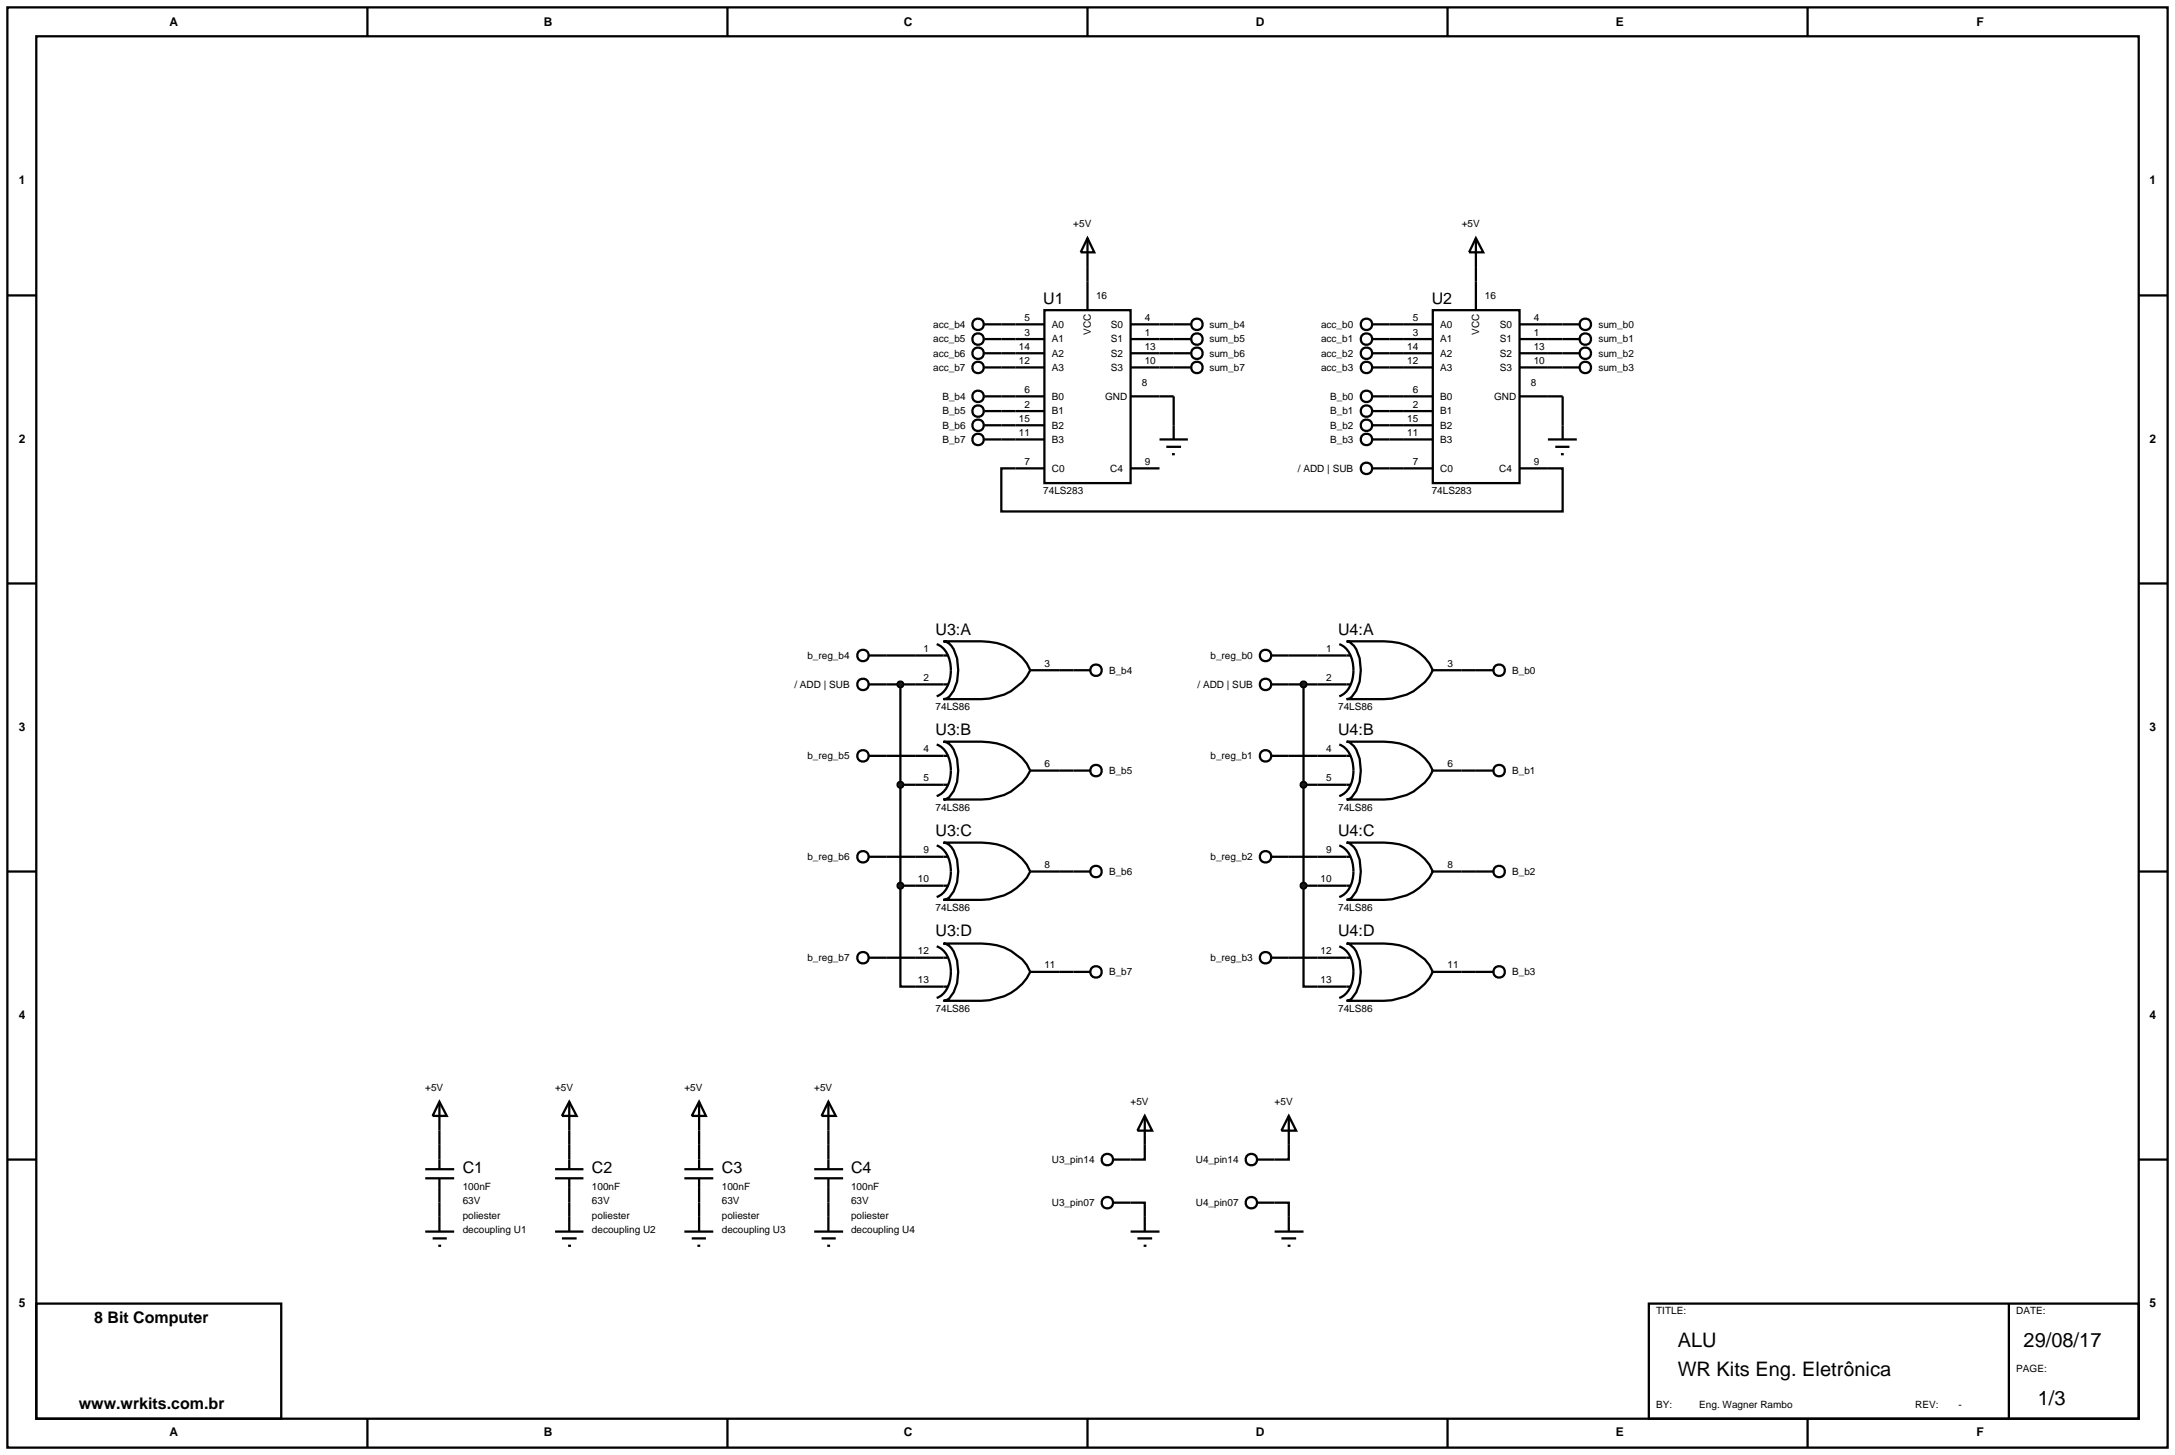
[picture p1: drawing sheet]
<svg xmlns="http://www.w3.org/2000/svg" width="384mm" height="257mm" viewBox="0 0 384 257" stroke-linecap="round" stroke-linejoin="round" font-family="sans-serif">
<g fill="none" stroke="#000" stroke-width=".4">
<path d="M1.3 1.3h381v254h-381zM6.4 6.4h370.8v243.8h-370.8zM64.8 1.3v5.1M128.3 1.3v5.1M191.8 1.3v5.1M255.3 1.3v5.1M318.8 1.3v5.1M1.3 52.1h5.1M173.6 57.2h10.6M173.6 59.8h10.6M184.2 54.7h15.2v30.5h-15.2zM199.4 57.2h10.6"/>
<path d="M199.4 59.8h10.6M242 57.2h10.7M242 59.8h10.7M252.7 54.7h15.3v30.5h-15.3zM268 57.2h10.6M268 59.8h10.6M377.2 52.1h5.1M173.6 62.3h10.6M173.6 64.8h10.6M173.6 69.9h10.6M173.6 72.5h10.6M173.6 75h10.6"/>
<path d="M173.6 77.5h10.6M199.4 62.3h10.6M199.4 64.8h10.6M242 62.3h10.7M242 64.8h10.7M242 69.9h10.7M242 72.5h10.7M242 75h10.7M242 77.5h10.7M268 62.3h10.6M268 64.8h10.6M184.2 82.6h-7.6v7.6h99v-7.6h-7.6"/>
<path d="M199.4 82.6h5.1M242 82.6h10.7M1.3 102.9h5.1M156.3 115.6h10.9M165.2 113.6a4.6 4.6 0 0 1 2.5 4.6 4.6 4.6 0 0 1-2.5 4.6M166.4 113.1h6.7a8.9 8.9 0 0 1 8.6 5.1 9.3 9.3 0 0 1-8.6 5.1h-6.7l.5-.1 .5-.3a7.5 7.5 0 0 0 1.4-6.8 3.3 3.3 0 0 0-2.4-3zM181.7 118.2h7.6M227.3 115.6h10.9M236.2 113.6a4.6 4.6 0 0 1 2.5 4.6 4.6 4.6 0 0 1-2.5 4.6M237.5 113.1h6.6a8.9 8.9 0 0 1 8.6 5.1 9.3 9.3 0 0 1-8.6 5.1h-6.6l.5-.1a5.7 5.7 0 0 0 2-5l-.2-2.1-.6-1.6-.4-.6-.8-.7zM252.7 118.2h7.6M377.2 102.9h5.1"/>
<path d="M153.2 120.7h14M156.3 133.3h10.9M158.8 138.4h8.4M158.8 120.7v35.5M165.2 131.3a4.6 4.6 0 0 1 2.5 4.6 4.4 4.4 0 0 1-2.5 4.5M166.4 130.8h6.7a8.9 8.9 0 0 1 8.6 5.1 9.3 9.3 0 0 1-8.6 5.1h-6.7l.5-.1 .5-.3a7.5 7.5 0 0 0 1.4-6.8 3.3 3.3 0 0 0-2.4-3zM181.7 135.9h7.6M227.3 120.7h10.9M227.3 133.3h10.9M229.9 138.4h8.3M229.9 120.7v35.5M236.2 131.3a4.6 4.6 0 0 1 2.5 4.6 4.4 4.4 0 0 1-2.5 4.5"/>
<path d="M237.5 130.8h6.6a8.9 8.9 0 0 1 8.6 5.1 9.3 9.3 0 0 1-8.6 5.1h-6.6l.5-.1a5.7 5.7 0 0 0 2-5l-.2-2.1-.6-1.6-.4-.6-.8-.7zM252.7 135.9h7.6M1.3 153.7h5.1M156.3 151.1h10.9M158.8 156.2v17.8h8.4M158.8 156.2h8.4M165.2 149.1a4.6 4.6 0 0 1 2.5 4.6 4.5 4.5 0 0 1-2.5 4.5M166.4 148.6h6.7a8.9 8.9 0 0 1 8.6 5.1 9.5 9.5 0 0 1-8.6 5h-6.7l.5-.1 .5-.3a7.8 7.8 0 0 0 .4-8.9l-.9-.7zM181.7 153.7h7.6M227.3 151.1h10.9M229.9 156.2v17.8h8.3M229.9 156.2h8.3"/>
<path d="M236.2 149.1a4.6 4.6 0 0 1 2.5 4.6 4.5 4.5 0 0 1-2.5 4.5M237.5 148.6h6.6a8.9 8.9 0 0 1 8.6 5.1 9.5 9.5 0 0 1-8.6 5h-6.6l.5-.1a5.7 5.7 0 0 0 2-4.9l-.2-2.1-.6-1.6-.4-.6-.8-.7zM252.7 153.7h7.6M377.2 153.7h5.1M156.3 168.9h10.9M165.2 166.9a4.4 4.4 0 0 1 2.5 4.5 4.6 4.6 0 0 1-2.5 4.6M166.4 166.4h6.7a9.5 9.5 0 0 1 8 3.8l.6 1.2a9.3 9.3 0 0 1-8.6 5.1h-6.7l.5-.1 .5-.3a7.8 7.8 0 0 0 .4-8.9l-.9-.7zM181.7 171.4h7.6M227.3 168.9h10.9M236.2 166.9a4.4 4.4 0 0 1 2.5 4.5 4.6 4.6 0 0 1-2.5 4.6M237.5 166.4h6.6a9.5 9.5 0 0 1 8 3.8l.6 1.2a9.3 9.3 0 0 1-8.6 5.1h-6.6l.5-.1a5.7 5.7 0 0 0 2-5l-.2-2-.6-1.6-.4-.6-.8-.7zM252.7 171.4h7.6"/>
<path d="M77.5 199.4v2.5M100.4 199.4v2.5M123.3 199.4v2.5M146.1 199.4v2.5M1.3 204.5h5.1M77.5 212.1v2.5M100.4 212.1v2.5M123.3 212.1v2.5M146.1 212.1v2.5M199.4 212.1h2.5v2.5M201.9 201.9v2.6h-2.5M224.8 212.1h2.5v2.5"/>
<path d="M227.3 201.9v2.6h-2.5M377.2 204.5h5.1M6.4 229.9h43.2v20.3h-43.2zM290.8 229.9h86.4v20.3h-86.4zM354.3 229.9v20.3M64.8 250.2v5.1M128.3 250.2v5.1M191.8 250.2v5.1M255.3 250.2v5.1M318.8 250.2v5.1"/>
<circle cx="172.5" cy="57.2" r="1.01"/>
<circle cx="172.5" cy="59.8" r="1.01"/>
<circle cx="211.1" cy="57.2" r="1.01"/>
<circle cx="211.1" cy="59.8" r="1.01"/>
<circle cx="241" cy="59.8" r="1.01"/>
<circle cx="241" cy="57.2" r="1.01"/>
<circle cx="279.6" cy="57.2" r="1.01"/>
<circle cx="279.6" cy="59.8" r="1.01"/>
<circle cx="172.5" cy="62.3" r="1.01"/>
<circle cx="172.5" cy="75" r="1.01"/>
<circle cx="172.5" cy="69.9" r="1.01"/>
<circle cx="172.5" cy="72.5" r="1.01"/>
<circle cx="172.5" cy="77.5" r="1.01"/>
<circle cx="172.5" cy="64.8" r="1.01"/>
<circle cx="211.1" cy="62.3" r="1.01"/>
<circle cx="211.1" cy="64.8" r="1.01"/>
<circle cx="241" cy="64.8" r="1.01"/>
<circle cx="241" cy="77.5" r="1.01"/>
<circle cx="241" cy="72.5" r="1.01"/>
<circle cx="241" cy="75" r="1.01"/>
<circle cx="241" cy="62.3" r="1.01"/>
<circle cx="241" cy="69.9" r="1.01"/>
<circle cx="279.6" cy="62.3" r="1.01"/>
<circle cx="279.6" cy="64.8" r="1.01"/>
<circle cx="241" cy="82.6" r="1.01"/>
<circle cx="152.2" cy="120.7" r="1.01"/>
</g>
<g fill="#004000" stroke="#000" stroke-width=".4">
<path d="M158.4 120.4l.4-.2-.5 .5zM158.8 120.2l.4 .2 .1 .3zM159.3 120.7l-.1 .3-.4 .2zM158.3 120.7l.5 .5-.3-.1z"/>
<path d="M158.4 138.1l.4-.2-.5 .5zM158.8 137.9l.4 .2 .1 .3zM159.3 138.4l-.1 .3-.4 .2zM158.3 138.4l.5 .5-.3-.1z"/>
<path d="M158.4 155.9l.4-.2-.5 .5zM158.8 155.7l.4 .2 .1 .3zM159.3 156.2l-.1 .3-.4 .2zM158.3 156.2l.5 .5-.3-.1z"/>
</g>
<g fill="#004000">
<path d="M158.3 120.7l.5-.5 .5 .5-.5 .5z"/>
<path d="M158.3 138.4l.5-.5 .5 .5-.5 .5z"/>
<path d="M158.3 156.2l.5-.5 .5 .5-.5 .5z"/>
</g>
<g fill="none" stroke="#000" stroke-width=".4">
<path d="M224.3 120.7h3"/>
<circle cx="223.2" cy="120.7" r="1.01"/>
</g>
<g fill="#004000" stroke="#000" stroke-width=".4">
<path d="M229.6 120.3l.3-.1-.5 .5zM229.9 120.2l.4 .2 .1 .3zM230.4 120.7l-.1 .3-.4 .2zM229.4 120.7l.5 .5-.4-.2z"/>
<path d="M229.5 138.1l.4-.2-.5 .5zM229.9 137.9l.4 .2 .1 .3zM230.4 138.4l-.1 .3-.4 .2zM229.4 138.4l.5 .5-.4-.2z"/>
<path d="M229.6 155.8l.3-.1-.5 .5zM229.9 155.7l.4 .2 .1 .3zM230.4 156.2l-.1 .3-.4 .2zM229.4 156.2l.5 .5-.4-.2z"/>
</g>
<g fill="#004000">
<path d="M229.9 120.2l.5 .5-.5 .5-.5-.5z"/>
<path d="M229.4 138.4l.5-.5 .5 .5-.5 .5z"/>
<path d="M229.9 155.7l.5 .5-.5 .5-.5-.5z"/>
</g>
<g fill="none" stroke="#000" stroke-width=".4">
<path d="M191.8 42l1.2 2.5h-2.4zM191.8 42v12.7M260.3 42l1.3 2.5h-2.5zM260.3 42v12.7M199.4 69.9h7.6v7.6M204.5 77.5h5M205.7 78.8h2.6M268 69.9h7.6v7.6M273 77.5h5.1M274.3 78.8h2.5M206.7 80.1h.5M275.3 80.1h.5"/>
<path d="M153.2 115.6h3.1M189.3 118.2h3M224.3 115.6h3M260.3 118.2h3.1M153.2 133.3h3.1M189.3 135.9h3M224.3 133.3h3M260.3 135.9h3.1M153.2 151.1h3.1M189.3 153.7h3M224.3 151.1h3M260.3 153.7h3.1"/>
<path d="M153.2 168.9h3.1M189.3 171.4h3M224.3 168.9h3M260.3 171.4h3.1M77.5 194.3l1.3 2.5h-2.5zM77.5 194.3v5.1M100.4 194.3l1.3 2.5h-2.6zM100.4 194.3v5.1M123.3 194.3l1.2 2.5h-2.5zM123.3 194.3v5.1M146.1 194.3l1.3 2.5h-2.5zM146.1 194.3v5.1"/>
<path d="M201.9 196.8l1.3 2.6h-2.6zM201.9 196.8v5.1M227.3 196.8l1.3 2.6h-2.6zM227.3 196.8v5.1M75 207.8h5.1M75 206.2h5.1M75 217.2h5.1M76.3 218.4h2.5M77.3 219.7h.5M77.5 201.9v4.3M77.5 207.8v4.3M77.5 214.6v2.6"/>
<path d="M97.9 207.8h5M97.9 206.2h5M97.9 217.2h5M99.1 218.4h2.6M100.2 219.7h.5M100.4 201.9v4.3M100.4 207.8v4.3M100.4 214.6v2.6M120.7 207.8h5.1M120.7 206.2h5.1M120.7 217.2h5.1M122 218.4h2.5"/>
<path d="M123 219.7h.5M123.3 201.9v4.3M123.3 207.8v4.3M123.3 214.6v2.6M143.6 207.8h5.1M143.6 206.2h5.1M143.6 217.2h5.1M144.9 218.4h2.5M145.9 219.7h.5M146.1 201.9v4.3M146.1 207.8v4.3M146.1 214.6v2.6"/>
<path d="M196.3 204.5h3.1M196.3 212.1h3.1M199.4 217.2h5.1M200.6 218.4h2.6M201.7 219.7h.5M201.9 214.6v2.6M221.7 204.5h3.1M221.7 212.1h3.1M224.8 217.2h5.1M226 218.4h2.6M227.1 219.7h.5M227.3 214.6v2.6"/>
<circle cx="152.2" cy="115.6" r="1.01"/>
<circle cx="193.3" cy="118.2" r="1.01"/>
<circle cx="223.2" cy="115.6" r="1.01"/>
<circle cx="264.4" cy="118.2" r="1.01"/>
<circle cx="152.2" cy="133.3" r="1.01"/>
<circle cx="193.3" cy="135.9" r="1.01"/>
<circle cx="223.2" cy="133.3" r="1.01"/>
<circle cx="264.4" cy="135.9" r="1.01"/>
<circle cx="152.2" cy="151.1" r="1.01"/>
<circle cx="193.3" cy="153.7" r="1.01"/>
<circle cx="223.2" cy="151.1" r="1.01"/>
<circle cx="264.4" cy="153.7" r="1.01"/>
<circle cx="152.2" cy="168.9" r="1.01"/>
<circle cx="193.3" cy="171.4" r="1.01"/>
<circle cx="223.2" cy="168.9" r="1.01"/>
<circle cx="264.4" cy="171.4" r="1.01"/>
<circle cx="195.3" cy="204.5" r="1.01"/>
<circle cx="195.3" cy="212.1" r="1.01"/>
<circle cx="220.7" cy="204.5" r="1.01"/>
<circle cx="220.7" cy="212.1" r="1.01"/>
</g>
<g font-size="3.5">
<text x="295.9" y="237.6">ALU</text>
<text x="356.9" y="237.6">29/08/17</text>
<text x="295.9" y="242.7">WR Kits Eng. Eletrônica</text>
<text x="359.4" y="247.8">1/3</text>
</g>
<g font-size="2.8">
<text x="184" y="53.6">U1</text>
<text x="252.5" y="53.6">U2</text>
<text x="165" y="112">U3:A</text>
<text x="236" y="112">U4:A</text>
<text x="165" y="129.7">U3:B</text>
<text x="236" y="129.7">U4:B</text>
<text x="165" y="147.5">U3:C</text>
<text x="236" y="147.5">U4:C</text>
<text x="165" y="165.2">U3:D</text>
<text x="236" y="165.2">U4:D</text>
<text x="81.6" y="207">C1</text>
<text x="104.4" y="207">C2</text>
<text x="127.3" y="207">C3</text>
<text x="150.1" y="207">C4</text>
<text x="16.6" y="233.3">8 Bit Computer</text>
<text x="13.9" y="248.5">www.wrkits.com.br</text>
</g>
<g font-size="2.1">
<text x="29.9" y="4.5">A</text>
<text x="95.9" y="4.5">B</text>
<text x="159.4" y="4.5">C</text>
<text x="221.5" y="4.5">D</text>
<text x="285" y="4.5">E</text>
<text x="348.6" y="4.5">F</text>
<text x="3.3" y="32.4">1</text>
<text x="379.1" y="32.4">1</text>
<text x="3.3" y="78.1">2</text>
<text x="379.1" y="78.1">2</text>
<text x="3.3" y="128.9">3</text>
<text x="379.1" y="128.9">3</text>
<text x="3.3" y="179.7">4</text>
<text x="379.1" y="179.7">4</text>
<text x="3.3" y="230.5">5</text>
<text x="379.1" y="230.5">5</text>
<text x="29.9" y="253.3">A</text>
<text x="95.9" y="253.3">B</text>
<text x="159.4" y="253.3">C</text>
<text x="221.5" y="253.3">D</text>
<text x="285" y="253.3">E</text>
<text x="348.6" y="253.3">F</text>
</g>
<g font-size="1.8">
<text x="189.3" y="40">+5V</text>
<text x="257.8" y="40">+5V</text>
<text x="193.3" y="52.7">16</text>
<text x="261.9" y="52.7">16</text>
<text x="164.6" y="57.8">acc_b4</text>
<text x="180.7" y="56.6">5</text>
<text x="180.7" y="59.2">3</text>
<text x="185.5" y="57.8">A0</text>
<text x="192.4" y="59" transform="rotate(-90 192.4 59)">VCC</text>
<text x="195.9" y="57.8">S0</text>
<text x="201.9" y="56.6">4</text>
<text x="201.9" y="59.2">1</text>
<text x="213.3" y="57.8">sum_b4</text>
<text x="233" y="57.8">acc_b0</text>
<text x="249.2" y="56.6">5</text>
<text x="249.2" y="59.2">3</text>
<text x="254" y="57.8">A0</text>
<text x="260.9" y="59" transform="rotate(-90 260.9 59)">VCC</text>
<text x="264.5" y="57.8">S0</text>
<text x="270.5" y="56.6">4</text>
<text x="270.5" y="59.2">1</text>
<text x="281.9" y="57.8">sum_b0</text>
<text x="164.6" y="60.4">acc_b5</text>
<text x="164.6" y="62.9">acc_b6</text>
<text x="164.6" y="65.4">acc_b7</text>
<text x="179.7" y="61.7">14</text>
<text x="179.7" y="64.2">12</text>
<text x="185.5" y="60.4">A1</text>
<text x="185.5" y="62.9">A2</text>
<text x="185.5" y="65.4">A3</text>
<text x="195.9" y="60.4">S1</text>
<text x="195.9" y="62.9">S2</text>
<text x="195.9" y="65.4">S3</text>
<text x="201.9" y="61.7">13</text>
<text x="201.9" y="64.2">10</text>
<text x="213.3" y="60.4">sum_b5</text>
<text x="213.3" y="62.9">sum_b6</text>
<text x="213.3" y="65.4">sum_b7</text>
<text x="233" y="60.4">acc_b1</text>
<text x="233" y="62.9">acc_b2</text>
<text x="233" y="65.4">acc_b3</text>
<text x="248.2" y="61.7">14</text>
<text x="248.2" y="64.2">12</text>
<text x="254" y="60.4">A1</text>
<text x="254" y="62.9">A2</text>
<text x="254" y="65.4">A3</text>
<text x="264.5" y="60.4">S1</text>
<text x="264.5" y="62.9">S2</text>
<text x="264.5" y="65.4">S3</text>
<text x="270.5" y="61.7">13</text>
<text x="270.5" y="64.2">10</text>
<text x="281.9" y="60.4">sum_b1</text>
<text x="281.9" y="62.9">sum_b2</text>
<text x="281.9" y="65.4">sum_b3</text>
<text x="166.2" y="70.5">B_b4</text>
<text x="180.7" y="69.3">6</text>
<text x="180.7" y="71.9">2</text>
<text x="185.5" y="70.5">B0</text>
<text x="194.9" y="70.5">GND</text>
<text x="201.4" y="68">8</text>
<text x="234.6" y="70.5">B_b0</text>
<text x="249.2" y="69.3">6</text>
<text x="249.2" y="71.9">2</text>
<text x="254" y="70.5">B0</text>
<text x="263.5" y="70.5">GND</text>
<text x="270" y="68">8</text>
<text x="166.2" y="73.1">B_b5</text>
<text x="166.2" y="75.6">B_b6</text>
<text x="179.7" y="74.4">15</text>
<text x="179.7" y="76.9">11</text>
<text x="185.5" y="73.1">B1</text>
<text x="185.5" y="75.6">B2</text>
<text x="234.6" y="73.1">B_b1</text>
<text x="234.6" y="75.6">B_b2</text>
<text x="248.2" y="74.4">15</text>
<text x="248.2" y="76.9">11</text>
<text x="254" y="73.1">B1</text>
<text x="254" y="75.6">B2</text>
<text x="166.2" y="78.1">B_b7</text>
<text x="180.7" y="82">7</text>
<text x="185.5" y="78.1">B3</text>
<text x="185.5" y="83.2">C0</text>
<text x="195.8" y="83.2">C4</text>
<text x="201.9" y="82">9</text>
<text x="228.9" y="83.2">/ ADD | SUB</text>
<text x="234.6" y="78.1">B_b3</text>
<text x="249.2" y="82">7</text>
<text x="254" y="78.1">B3</text>
<text x="254" y="83.2">C0</text>
<text x="264.4" y="83.2">C4</text>
<text x="270.5" y="82">9</text>
<text x="184" y="87.2">74LS283</text>
<text x="252.5" y="87.2">74LS283</text>
<text x="142.4" y="116.2">b_reg_b4</text>
<text x="162.9" y="115">1</text>
<text x="184.2" y="117.6">3</text>
<text x="195.6" y="118.8">B_b4</text>
<text x="213.5" y="116.2">b_reg_b0</text>
<text x="233.9" y="115">1</text>
<text x="255.3" y="117.6">3</text>
<text x="266.7" y="118.8">B_b0</text>
<text x="140.1" y="121.3">/ ADD | SUB</text>
<text x="162.9" y="120.1">2</text>
<text x="165" y="125.3">74LS86</text>
<text x="211.2" y="121.3">/ ADD | SUB</text>
<text x="233.9" y="120.1">2</text>
<text x="236" y="125.3">74LS86</text>
<text x="142.4" y="133.9">b_reg_b5</text>
<text x="162.9" y="132.7">4</text>
<text x="162.9" y="137.8">5</text>
<text x="184.2" y="135.3">6</text>
<text x="195.6" y="136.5">B_b5</text>
<text x="213.5" y="133.9">b_reg_b1</text>
<text x="233.9" y="132.7">4</text>
<text x="233.9" y="137.8">5</text>
<text x="255.3" y="135.3">6</text>
<text x="266.7" y="136.5">B_b1</text>
<text x="165" y="143">74LS86</text>
<text x="236" y="143">74LS86</text>
<text x="142.4" y="151.7">b_reg_b6</text>
<text x="161.9" y="155.6">10</text>
<text x="162.9" y="150.5">9</text>
<text x="184.2" y="153.1">8</text>
<text x="195.6" y="154.3">B_b6</text>
<text x="213.5" y="151.7">b_reg_b2</text>
<text x="232.9" y="155.6">10</text>
<text x="233.9" y="150.5">9</text>
<text x="255.3" y="153.1">8</text>
<text x="266.7" y="154.3">B_b2</text>
<text x="165" y="160.7">74LS86</text>
<text x="236" y="160.7">74LS86</text>
<text x="142.4" y="169.5">b_reg_b7</text>
<text x="161.9" y="168.3">12</text>
<text x="161.9" y="173.4">13</text>
<text x="184.2" y="170.8">11</text>
<text x="195.6" y="172">B_b7</text>
<text x="213.5" y="169.5">b_reg_b3</text>
<text x="232.9" y="168.3">12</text>
<text x="232.9" y="173.4">13</text>
<text x="255.3" y="170.8">11</text>
<text x="266.7" y="172">B_b3</text>
<text x="165" y="178.5">74LS86</text>
<text x="236" y="178.5">74LS86</text>
<text x="75" y="192.4">+5V</text>
<text x="97.9" y="192.4">+5V</text>
<text x="120.7" y="192.4">+5V</text>
<text x="143.6" y="192.4">+5V</text>
<text x="199.4" y="194.9">+5V</text>
<text x="224.8" y="194.9">+5V</text>
<text x="81.6" y="209.9">100nF</text>
<text x="104.4" y="209.9">100nF</text>
<text x="127.3" y="209.9">100nF</text>
<text x="150.1" y="209.9">100nF</text>
<text x="185.5" y="205.1">U3_pin14</text>
<text x="210.9" y="205.1">U4_pin14</text>
<text x="81.6" y="212.4">63V</text>
<text x="81.6" y="214.9">poliester</text>
<text x="104.4" y="212.4">63V</text>
<text x="104.4" y="214.9">poliester</text>
<text x="127.3" y="212.4">63V</text>
<text x="127.3" y="214.9">poliester</text>
<text x="150.1" y="212.4">63V</text>
<text x="150.1" y="214.9">poliester</text>
<text x="185.5" y="212.7">U3_pin07</text>
<text x="210.9" y="212.7">U4_pin07</text>
<text x="81.6" y="217.5">decoupling U1</text>
<text x="104.4" y="217.5">decoupling U2</text>
<text x="127.3" y="217.5">decoupling U3</text>
<text x="150.1" y="217.5">decoupling U4</text>
<text x="292.1" y="231.8">TITLE:</text>
<text x="355.6" y="231.8">DATE:</text>
<text x="355.6" y="242">PAGE:</text>
<text x="292.1" y="248.3">BY:</text>
<text x="299.7" y="248.3">Eng. Wagner Rambo</text>
<text x="337.8" y="248.3">REV:</text>
<text x="345.4" y="248.3">-</text>
</g>
</svg>
